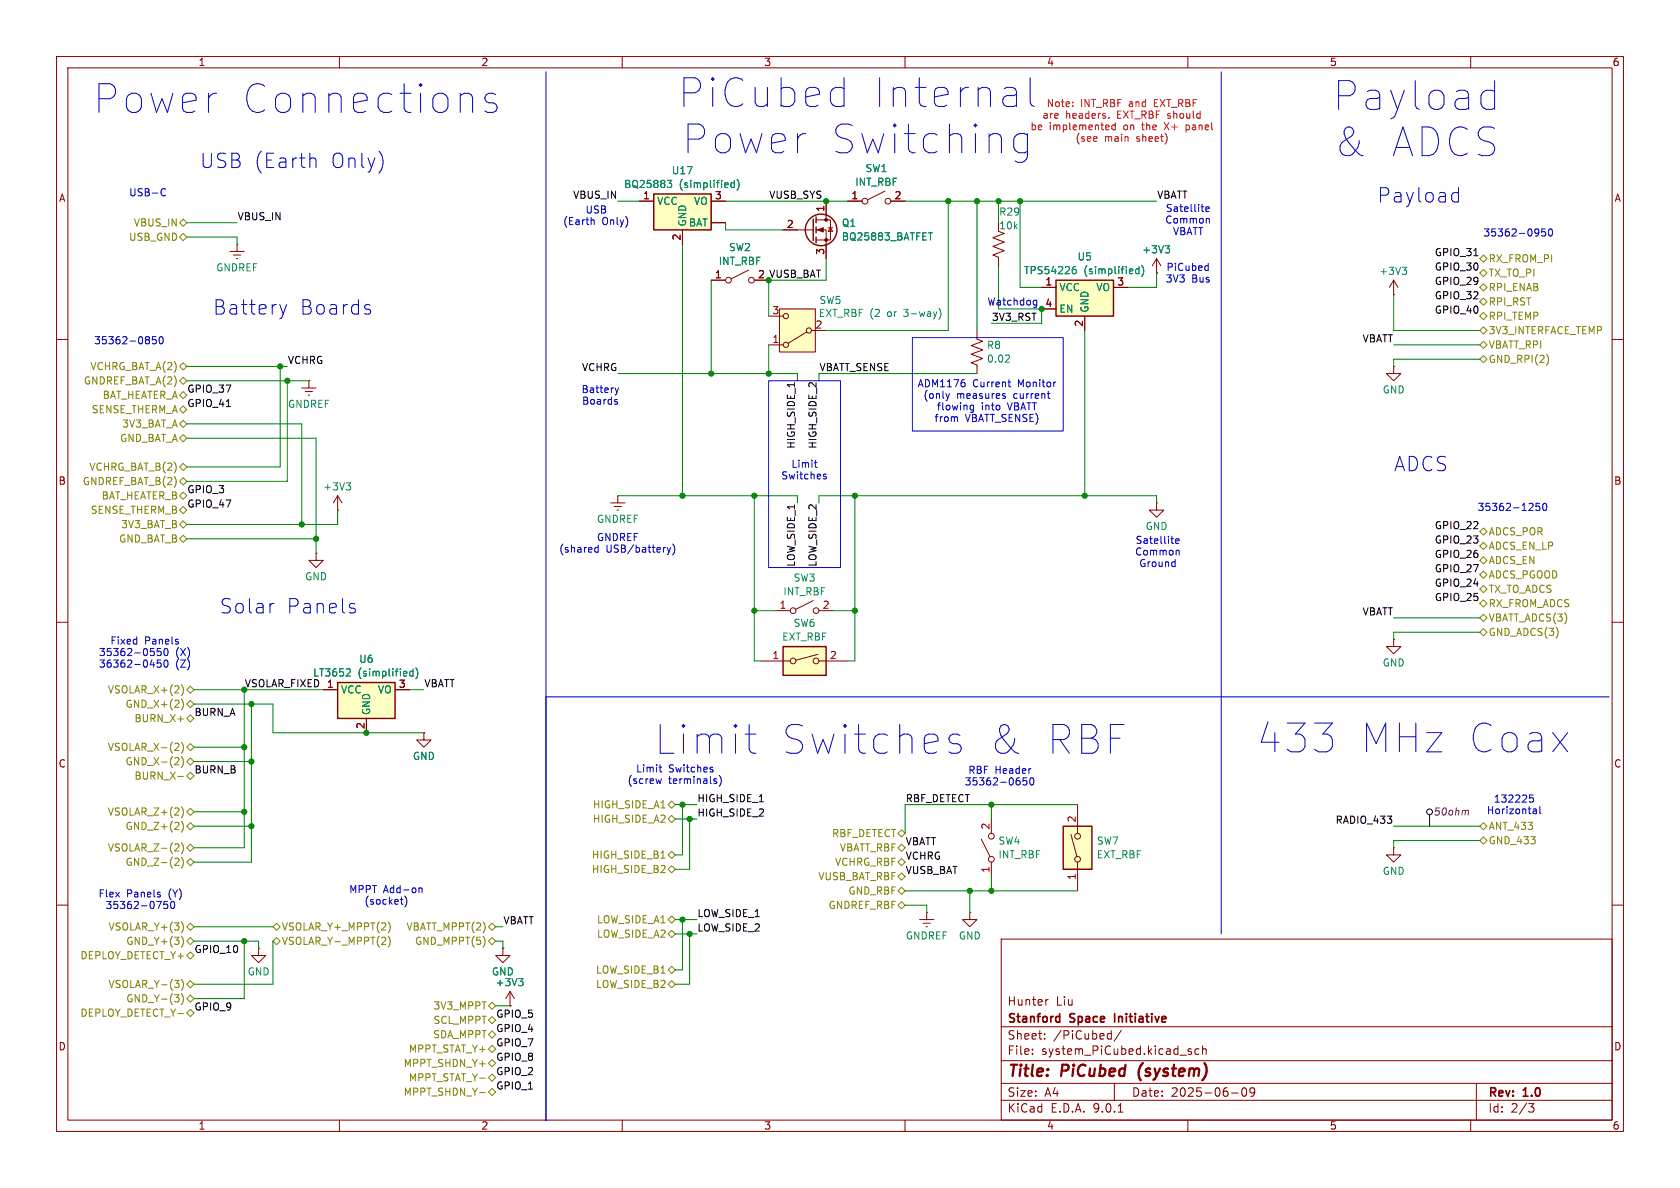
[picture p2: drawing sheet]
<svg xmlns="http://www.w3.org/2000/svg" width="297mm" height="210mm" viewBox="0 0 297 210" stroke-linecap="round" stroke-linejoin="round" font-family="sans-serif">
<path d="M0 0h297v210h-297z" fill="#fff" stroke="#fff" stroke-width=".18"/>
<g fill="none" stroke="#840000" stroke-width=".18">
<path d="M10 10h277v190h-277zM12 12h273v186h-273zM60 10v2M110 10v2M160 10v2M210 10v2M260 10v2M204.5 48.3h.1M204.5 45.7l-.8 1.3M204.5 45.7l.7 1.3M204.5 45.7v2.6M10 60h2"/>
<path d="M285 60h2M10 110h2M285 110h2M10 160h2M90.2 177.8h.1M90.2 175.3l-.8 1.2M90.2 175.3l.7 1.2M90.2 175.3v2.5M177 166h108v32h-108zM185.3 176.7l-.3 .1M285 160h2M60 198v2"/>
<path d="M110 198v2M160 198v2M177 194.5h108M177 191.5h108M177 187.5h108M177 181.5h108M182.5 186.3v.1M182.5 185.5v.1M184.7 183.6v.1M184.7 182.8v.1M196 182.7l.5 .1M196.5 182.2v1.5"/>
<path d="M196.5 183.6l-.5 .1M197 191.5v3M197.7 196.6h.8M198.2 182.1l-1.2 2M210 198v2M210.2 185.9l.4 .1 .1 .2-.2 .2h-.3M210.2 185.4l.4 .1M212 185.5l-.5-.1-.3 .3v.4l.2 .2h.6M212.6 185.5l.2-.1 .4 .1v.9M212.6 184.9v1.5M217.7 193.2h1.2M219.7 192.4l.2-.1a.81 .81 0 0 1 .6 .6 .81 .81 0 0 1-.3 .8l-.2 .1a.81 .81 0 0 1-.3-1.4z"/>
<path d="M221.8 192.9l-.3 .3h-.3l-.2-.3 .1-.5 .4-.1 .2 .1a.99 .99 0 0 1-.3 1.4h-.3M260 198v2M261 191.5v6.5M270.2 195.1h1l-.5 .6 .4 .1 .1 .5-.3 .3h-.4"/>
</g>
<path d="M201.3 189.3l.1 1.1" fill="none" stroke="#840000" stroke-width=".4"/>
<path d="M186.9 179.7l.4 .1M187.3 179.2v1.5M197.1 179.2v1.5M187.3 180.6l-.4 .1" fill="none" stroke="#840000" stroke-width=".3"/>
<path d="M206 43.4h.8l-.5 .5M206.5 43.9l.3 .3v.3l-.3 .2M91.7 173h.8l-.5 .5M92.2 173.5l.3 .2v.3l-.3 .2" fill="none" stroke="#008484" stroke-width=".18"/>
<path d="M188 146.1h5v7.6h-5z" fill="#ffffc2"/>
<g fill="none" stroke="#840000" stroke-width=".18">
<path d="M189.3 147.5l1.1 3.9M190.5 142.2v5.1M190.5 152.4v5.1M88.9 167.6v1.3h1.3l-1.3 1.3-1.3-1.3h1.3M88.9 167.6h.1"/>
<circle cx="190.5" cy="151.9" r=".51"/>
<circle cx="190.5" cy="147.8" r=".51"/>
</g>
<path d="M188 146.1h5v7.6h-5z" fill="none" stroke="#840000" stroke-width=".25"/>
<path d="M137.8 54.6h6.3v7.6h-6.3z" fill="#ffffc2"/>
<g fill="none" stroke="#840000" stroke-width=".18">
<path d="M144.3 38.9h2.5v3.5h-2.5M146 35.6v3.3M149.9 35.6h2.5M156.5 33.8l-3.1 1.5M157.5 35.6h2.5M40.6 44.5h2.6M41.3 45.1h1.2M41.8 45.7h.2M41.9 43.2h.1M41.9 43.2v1.3M125.7 49.5h2.6M132.3 47.8l-3 1.5"/>
<path d="M135.9 55.9h2.5M137.8 54.6h6.3v7.6h-6.3zM138.4 40.6h5.4M142.6 58.7l-3.3 2M143.5 58.4h2.5M144.3 40.6h1.7v5.1M146.4 40.3h.8M146.8 40.3l.4 .6h-.8zM172.7 58.4v1.5l1 .4-2 .8 2 .7-2 .8 2 .8-2 .7 1 .4v1.5M176.5 40.9l1 .4-2 .7 2 .8-2 .8 2 .7-2 .8 1 .4v1.5M53.3 68.6h2.6M54 69.2h1.2"/>
<path d="M54.5 69.9h.2M54.6 67.3h.1M54.6 67.3v1.3M135.9 61h2.5M246.4 64.8v1.2h1.2l-1.2 1.3-1.3-1.3h1.3M246.4 64.8h.1M107.9 88.9h2.6M108.6 89.5h1.3M109.1 90.2h.2M109.2 87.6h.1M109.2 87.6v1.3M137.2 108h2.5"/>
<path d="M143.8 106.2l-3.1 1.5M144.8 108h2.5M246.4 113v1.3h1.2l-1.2 1.3-1.3-1.3h1.3M246.4 113h.1M173.5 148.3l1.5 3.1M175.3 144.8v2.5M175.3 152.4v2.5M246.4 149.9v1.2h1.2l-1.2 1.3-1.3-1.3h1.3M246.4 149.9h.1M45.7 167.6v1.3h1.3l-1.3 1.3-1.3-1.3h1.3M45.7 167.6h.1M162.6 162.6h2.5"/>
<path d="M163.2 163.2h1.3M163.7 163.8h.3M163.8 161.3h.1M163.8 161.3v1.3M171.4 161.3v1.3h1.3l-1.3 1.2-1.2-1.2h1.2M171.4 161.3h.1"/>
<circle cx="152.9" cy="35.6" r=".51"/>
<circle cx="157" cy="35.6" r=".51"/>
<circle cx="128.8" cy="49.5" r=".51"/>
<circle cx="132.8" cy="49.5" r=".51"/>
<circle cx="138.9" cy="55.9" r=".46"/>
<circle cx="143" cy="58.4" r=".46"/>
<circle cx="138.9" cy="61" r=".46"/>
<circle cx="140.2" cy="108" r=".51"/>
<circle cx="144.3" cy="108" r=".51"/>
<circle cx="175.3" cy="147.8" r=".51"/>
<circle cx="175.3" cy="151.9" r=".51"/>
</g>
<path d="M164.1 41.2h.8M166 54.5a1.46 1.46 0 0 1 0 1.9M178.4 62.8l.1 .2-.1 .3-.7 .7h.8" fill="none" stroke="#008484" stroke-width=".18"/>
<g fill="none" stroke="#840000" stroke-width=".25">
<path d="M143.8 38.7v3.8M144.3 38.4v1M144.3 40.1v1M144.3 41.9v1"/>
<circle cx="145.2" cy="40.6" r="2.79"/>
</g>
<g fill="#840000" stroke="#840000" stroke-width=".18">
<path d="M144.5 40.6l1-.3v.7z"/>
<circle cx="146" cy="38.9" r=".25"/>
<circle cx="146" cy="42.4" r=".25"/>
</g>
<path d="M115.6 34.3h10.1v6.3h-10.1z" fill="#ffffc2"/>
<path d="M115.6 34.3h10.1v6.3h-10.1z" fill="none" stroke="#840000" stroke-width=".25"/>
<path d="M113 35.6h2.6M125.7 35.6h2.6M125.7 39.4h2.6M120.6 40.6v2.6" fill="none" stroke="#840000" stroke-width=".18"/>
<path d="M118 31.9h.7l-.4 .5 .4 .1v.4l-.2 .2h-.4M129.8 32.4l-.4-.1-.2 .2 .1 .6h.5M129.8 31.9v1.2M130.3 31.7a1.46 1.46 0 0 1 0 1.9" fill="none" stroke="#008484" stroke-width=".18"/>
<path d="M138.4 114.3h7.6v5.1h-7.6z" fill="#ffffc2"/>
<g fill="none" stroke="#840000" stroke-width=".18">
<path d="M134.6 116.8h5.1M144.6 115.7l-3.9 1M144.8 116.8h5.1"/>
<circle cx="140.2" cy="116.8" r=".51"/>
<circle cx="144.3" cy="116.8" r=".51"/>
</g>
<path d="M138.4 114.3h7.6v5.1h-7.6z" fill="none" stroke="#840000" stroke-width=".25"/>
<path d="M59.7 120.7h10.1v6.3h-10.1z" fill="#ffffc2"/>
<path d="M59.7 120.7h10.1v6.3h-10.1z" fill="none" stroke="#840000" stroke-width=".25"/>
<g fill="none" stroke="#840000" stroke-width=".18">
<path d="M246.4 52.1h.1M246.4 49.5l-.8 1.3M246.4 49.5l.7 1.3M246.4 49.5v2.6M55.9 97.8v1.3h1.2l-1.2 1.2-1.3-1.2h1.3M55.9 97.8h.1M59.7 90.2h.1M59.7 87.6l-.8 1.3M59.7 87.6l.8 1.3M59.7 87.6v2.6M204.5 88.9v1.3h1.2l-1.2 1.2-1.3-1.2h1.3M204.5 88.9h.1"/>
<path d="M57.1 121.9h2.6M64.8 127v2.5M69.8 121.9h2.6M74.9 129.5v1.3h1.3l-1.3 1.3-1.2-1.3h1.2M74.9 129.5h.1"/>
</g>
<path d="M247.9 47.2h.8l-.4 .5M248.4 47.7l.3 .3v.3l-.3 .2M61.2 85.3h.8l-.4 .5M61.7 85.8l.3 .3v.3l-.3 .2M61.7 118.2l.3 .3-.1 .3-.7 .7h.8M73 118.7h-.3l-.3 .2 .1 .5h.5M73 118.2v1.3M73.5 118.1a1.46 1.46 0 0 1 0 1.9" fill="none" stroke="#008484" stroke-width=".18"/>
<path d="M186.7 49.5h10.1v6.4h-10.1z" fill="#ffffc2"/>
<path d="M186.7 49.5h10.1v6.4h-10.1z" fill="none" stroke="#840000" stroke-width=".25"/>
<g fill="none" stroke="#840000" stroke-width=".18">
<path d="M113 35.6h2.6M125.7 35.6h2.6M125.7 39.4h2.6M146 35.6v2.5M149.9 35.6h2.5M157.5 35.6h2.5M120.6 40.6v2.6M125.7 49.5h2.6M138.4 40.6h2.6M146 43.2v2.5M184.1 50.8h2.6M184.1 54.6h2.6"/>
<path d="M191.8 55.9v2.5M196.8 50.8h2.6M204.5 48.3h.1M57.1 121.9h2.6M64.8 127v2.5M69.8 121.9h2.6M74.9 129.5h.1M88.9 167.6h.1M90.2 177.8h.1"/>
</g>
<g fill="none" stroke="#008484" stroke-width=".18">
<path d="M118 31.9h.7l-.4 .5 .4 .1v.4l-.2 .2h-.4M129.8 32.4l-.4-.1-.2 .2 .1 .6h.5M129.8 31.9v1.2M130.3 31.7a1.46 1.46 0 0 1 0 1.9M164.1 41.2h.8M189.8 47.6h.2l.3 .2-.1 .5-.4 .1M190.2 47.1l-.4 .1M201.4 47.6l-.4-.1-.2 .3 .1 .5h.5M201.4 47.1v1.3M201.8 46.9a1.46 1.46 0 0 1 0 2M206 43.4h.8l-.5 .5M206.5 43.9l.3 .3v.3l-.3 .2"/>
<path d="M61.7 118.2l.3 .3-.1 .3-.7 .7h.8M73 118.7h-.3l-.3 .2 .1 .5h.5M73 118.2v1.3M73.5 118.1a1.46 1.46 0 0 1 0 1.9M91.7 173h.8l-.5 .5M92.2 173.5l.3 .2v.3l-.3 .2"/>
</g>
<g fill="none" stroke="#000" stroke-width=".18">
<path d="M260.6 45.2h.7M40 71.9h.7M140.5 67.7v.7M134.2 141.7h.8M252.7 144v2.1"/>
<circle cx="252.7" cy="143.5" r=".51"/>
</g>
<path d="M259.3 143.2l.3 .2-.1 .7" fill="none" stroke="#840084" stroke-width=".18"/>
<g fill="none" stroke="#848400" stroke-width=".18">
<path d="M31.7 39.4l.7-.7 .6 .7-.6 .6zM31.7 41.9l.7-.6 .6 .6-.6 .6zM261.6 53.3l.7-.6 .6 .6-.6 .7zM261.6 55.9l.7-.7 .6 .7-.6 .6zM261.6 50.8l.7-.6 .6 .6-.6 .6zM261.6 48.3l.7-.7 .6 .7-.6 .6zM261.6 45.7l.7-.6 .6 .6-.6 .7zM261.6 58.4l.7-.6 .6 .6-.6 .7zM31.7 64.8l.7-.7 .6 .7-.6 .6zM31.7 77.5l.7-.7 .6 .7-.6 .6zM31.7 69.9l.7-.7 .6 .7-.6 .6zM31.7 67.3l.7-.6 .6 .6-.6 .6z"/>
<path d="M32.4 74.3l.6 .6-.6 .7-.7-.7zM32.4 71.8l.6 .6-.6 .6-.7-.6zM261.6 61l.7-.7 .6 .7-.6 .6zM262.3 62.9l.6 .6-.6 .6-.7-.6zM273.6 62.9l.2 .6-.2 .8M31.7 82.6l.7-.7 .6 .7-.6 .6zM31.7 92.7l.7-.6 .6 .6-.6 .6zM31.7 87.6l.7-.6 .6 .6-.6 .7zM31.7 90.2l.7-.7 .6 .7-.6 .6zM31.7 85.1l.7-.6 .6 .6-.6 .6zM31.7 95.3l.7-.7 .6 .7-.6 .6zM261.6 96.5l.7-.6 .6 .6-.6 .7z"/>
<path d="M261.6 94l.7-.7 .6 .7-.6 .6zM261.6 99.1l.7-.7 .6 .7-.6 .6zM261.6 106.7l.7-.7 .6 .7-.6 .6zM261.6 104.1l.7-.6 .6 .6-.6 .7zM261.6 111.8l.7-.7 .6 .7-.6 .6zM262.3 101l.6 .6-.6 .6-.7-.6zM262.3 108.6l.6 .6-.6 .7-.7-.7zM31.4 133.9l.2 .3v.3l-.7 .7h.7M31.5 137.3h.9M31.5 131.5l.1 .1v.3l-.7 .8h.7M32.1 121a1.46 1.46 0 0 1 0 2M32.1 123.6a1.46 1.46 0 0 1 0 1.9"/>
<path d="M32.1 131.2a1.46 1.46 0 0 1 0 1.9M32.1 133.7a1.46 1.46 0 0 1 0 2M33 134.6l.7-.6 .6 .6-.6 .7zM33 137.2l.7-.7 .6 .7-.6 .6zM33 124.5l.7-.7 .6 .7-.6 .6zM33 127l.7-.6 .6 .6-.6 .6zM33.7 131.4l.6 .7-.6 .6-.7-.6zM33.7 121.3l.6 .6-.6 .7-.7-.7zM31.1 151.7l.4 .1 .1 .3-.7 .9h.7M31.4 149.2l.2 .2v.3l-.7 .7h.7M32.1 142.6a1.46 1.46 0 0 1 0 2M32.1 145.2a1.46 1.46 0 0 1 0 1.9"/>
<path d="M32.1 149a1.46 1.46 0 0 1 0 1.9M32.1 151.5a1.46 1.46 0 0 1 0 2M33 152.4l.7-.6 .6 .6-.6 .6zM33 143.5l.7-.6 .6 .6-.6 .6zM33 146.1l.7-.7 .6 .7-.6 .6zM33.7 149.2l.6 .7-.6 .6-.7-.6zM116.9 151.7h.7M118.1 153.7l.6-.7 .7 .7-.7 .6zM118.1 151.1l.6-.6 .7 .6-.7 .7zM118.1 144.8l.6-.7 .7 .7-.7 .6zM118.1 142.2l.6-.6 .7 .6-.7 .7zM158.7 152.4l.7-.6 .6 .6-.6 .6z"/>
<path d="M158.7 149.9l.7-.7 .6 .7-.6 .6zM158.7 147.3l.7-.6 .6 .6-.6 .7zM158.7 154.9l.7-.6 .6 .6-.6 .7zM158.7 157.5l.7-.7 .6 .7-.6 .6zM261.6 148.6l.7-.6 .6 .6-.6 .6zM261.6 146.1l.7-.7 .6 .7-.6 .6zM30.9 175.8h.7l-.4 .5M31.5 176.4l.1 .2-.1 .4M32.1 173.1a1.46 1.46 0 0 1 0 2M32.1 163a1.46 1.46 0 0 1 0 1.9M32.1 165.5a1.46 1.46 0 0 1 0 1.9M32.1 175.7a1.46 1.46 0 0 1 0 1.9"/>
<path d="M33 174l.7-.6 .6 .6-.6 .6zM33 176.5l.7-.6 .6 .6-.6 .7zM33 163.8l.7-.6 .6 .6-.6 .7zM33 168.9l.7-.6 .6 .6-.6 .6zM33 166.4l.7-.7 .6 .7-.6 .6zM33.7 178.4l.6 .7-.6 .6-.7-.6zM48.3 166.4l.6-.7 .6 .7-.6 .6zM48.3 163.8l.6-.6 .6 .6-.6 .7zM68.6 165.5a1.46 1.46 0 0 1 0 1.9M68.6 163a1.46 1.46 0 0 1 0 1.9M85.7 166v.9M86.4 166.4l.6-.7 .6 .7-.6 .6z"/>
<path d="M86.4 177.8l.6-.6 .6 .6-.6 .6zM86.4 163.8l.6-.6 .6 .6-.6 .7zM118.1 162.6l.6-.7 .7 .7-.7 .6zM118.1 165.1l.6-.6 .7 .6-.7 .6zM118.1 171.5l.6-.7 .7 .7-.7 .6zM118.1 174l.6-.6 .7 .6-.7 .6zM158.7 160l.7-.6 .6 .6-.6 .7zM84.8 193.1h1M86.4 188l.6-.7 .6 .7-.6 .6zM86.4 193l.6-.6 .6 .6-.6 .7zM86.4 180.3l.6-.6 .6 .6-.6 .7zM86.4 182.9l.6-.7 .6 .7-.6 .6z"/>
<path d="M86.4 185.4l.6-.6 .6 .6-.6 .7zM86.4 190.5l.6-.6 .6 .6-.6 .6z"/>
</g>
<g fill="none" stroke="#0000c2" stroke-width=".18">
<path d="M87.7 16.7l-.5-.2h-.8l-.4 .2-.3 .5 .3 .7 .4 .3h.8l.5 .2 .2 .5-.2 .7-.5 .3h-1l-.5-.3M96.5 12.7v185.4M148.7 15.4l.5 .3M149.2 13.8v5M149.2 18.6l-.5 .2M179.5 15.7l.2 .5v2.6M179.7 18.6l-.5 .2M179.7 16.7l-.5 .2M182.1 13.8v4.3l.3 .5 .4 .2M215.9 12.7v152.4M262.8 16h.9l.5 .2M264.2 14.3v5"/>
<path d="M264.2 19.1l-.5 .2h-.9M28.7 33.4l.3-.1 .2 .2M29.2 34.5l-.2 .1h-.3M55.1 27.9l.6 .1 .2 .3v1.3M104.7 38.9l.3 .1v.7M181.6 23.6v4.1a1.38 1.38 0 0 1-2.1 .8M181.6 23.9l-.4-.3h-1l-.7 .5-.3 .5v1.4l.5 .8 .5 .2h1l.4-.2M213.2 37l.6-.1-.1-.3h-.3l-.2 .1v.6h.5M213.4 38.6l.4 .2v.6M257.1 34l.7 .1M257.8 33.2v2.5M257.8 35.6l-.7 .1"/>
<path d="M27.6 59.5h-.6l-.1 .6 .2-.1 .4 .1 .1 .1v.5l-.2 .1-.5-.1M28.3 59.6l.1-.1a.68 .68 0 0 1 .5 .6 .68 .68 0 0 1-.5 .7 .84 .84 0 0 1-.1-1.2zM49.5 53.8l.6 1.7M50.1 55.5l-.3 .6M50.7 53.8l-.6 1.7M65.2 54.7l.3 .3-.1 .4-.2 .1M65.2 53.8l.2 .2M161.3 59.7h26.7v16.5h-26.7zM182.9 53.1h.4M183.3 53.1v1l-.1 .2h-.4M183.3 53.9h-.4M213.2 47h.4"/>
<path d="M213.6 46.6v1.2M213.6 47.8h-.4M273.2 40.5h-.6l-.1 .6 .2-.2 .4 .1 .2 .2-.1 .4-.2 .1-.5-.1M273.9 40.6l.1-.1a.68 .68 0 0 1 .5 .6 .68 .68 0 0 1-.5 .6l-.1-.1-.2-.4zM108.7 68.6l.3 .8M108.8 71l.3 .1 .1 .2-.2 .2h-.2M108.8 70.6l.3 .1M109 69.4l-.1 .4M109.3 68.6l-.3 .8M135.9 67.3h12.7v33h-12.7zM167.8 69.6l-.3 .8M169.2 73.7l.1 .8"/>
<path d="M170.5 67.7l.1 .1-.1 .5M171.5 72.2l.2 .3 .4-.1M171.6 72.8l.1 .1M172.1 71.6v1.1l-.2 .2M172.1 71.7l-.4-.1-.2 .3M177.4 70l.3 .1 .1 .1-.2 .2h-.3M177.4 69.6h.3M178.2 67.5h.5M178.4 68.2l.3 .2M185.1 69.6h.5M185.3 70.2l.3 .2M186.5 67.5h.2"/>
<path d="M105.3 97.6h.4M105.3 96.8h.4M105.7 96.3v1.3M118 96.8l.3 .8M118.3 97.6l-.3 .4M118.6 96.8l-.3 .8M118.9 96.2a1.46 1.46 0 0 1 0 1.9M144 81.8h.4M144.1 81.3v1.1l.3 .2M145.6 84.2l.4 .1 .1 .2-.2 .2-.3-.1M145.6 83.9h.4M207.6 99.3l.1 .1"/>
<path d="M207.7 98.9v1.3M207.8 95.7l.6-.2v-.2l-.4-.1-.2 .2 .1 .6h.5M208.1 97.3l.4 .2v.6M272.2 89h-.6l-.1 .6 .2-.1h.4l.1 .2v.4l-.2 .1-.5-.1M272.8 89.1l.2-.1a.68 .68 0 0 1 .5 .6 .68 .68 0 0 1-.5 .6l-.2-.1-.1-.3zM27.8 114.6v.6l.2-.1 .4 .1 .1 .5-.2 .2-.5-.1M28.4 116.7h-.6v.6l.2-.1h.4l.1 .2-.1 .4-.1 .1-.5-.1M29.1 114.8a.69 .69 0 0 0 .3 1.1l.2-.1 .1-.4-.1-.6M29.2 116.7h.1a.68 .68 0 0 1 .4 .6 .68 .68 0 0 1-.4 .6 .84 .84 0 0 1-.1-1.2zM31.5 113.5v.3M48.2 106.7h.3M62.5 107.5l.3 .4-.1 .3-.2 .2"/>
<path d="M62.5 106.7l.2 .1M207.7 100.1l-.1 .1M96.5 123.2h188M116.7 135.2v1.1l.3 .2M116.9 137.7l-.2 .8-.3-.6M125.9 136l.2 .2-.1 .2-.4 .1M126.4 138.1h.3v.2l-.2 .2h-.2M126.4 137.7h.3M127.2 137.1a1.46 1.46 0 0 1 0 1.9M131.7 129.8h2M132.7 132.9l.5 .3h.5M168 131.2l.5 .3h.7l.5 .2 .2 .5-.2 .7-.5 .3h-1"/>
<path d="M168 130l.5-.2h.7l.5 .2M180.9 137.5l-.1 .6 .2-.1h.4l.2 .5-.3 .3-.5-.2M182.2 137.6l.1-.1a.68 .68 0 0 1 .5 .6 .68 .68 0 0 1-.5 .7l-.1-.2-.2-.3 .2-.7M28.3 158.2v.3M29.6 159.3h-.6l-.1 .6 .2-.1 .4 .1 .2 .2-.1 .4-.2 .1-.5-.1M30.2 159.8v.6l.3 .2 .3-.1 .1-.7M70.8 159h.5M71 159.8h.3M71.7 158.6a1.47 1.47 0 0 1-.1 1.7M74.1 157v.8M74.1 157.1l.2-.1h.3v.8M271 140.5h-.6v.6l.2-.1 .4 .1 .1 .2-.1 .4-.1 .1-.5-.1"/>
<path d="M271.2 143h.2l.2 .2v.6M271.6 143.8h-.4M271.6 143.3l-.4 .1M272.2 142.6v1.1l.2 .1"/>
</g>
<g fill="none" stroke="#008400" stroke-width=".18">
<path d="M33 39.4h8.9M109.2 35.6h3.8M128.3 35.6h21.6M128.3 39.4v1.2h10.1M160 35.6h44.5M167.6 35.6v22.8h-21.6M172.7 35.6v22.8M176.5 35.6v3.8M180.3 35.6v15.2h3.8M33 41.9h8.9v1.3M120.6 43.2v44.4M125.7 49.5v16.5"/>
<path d="M146 45.7v3.8h-10.1v6.4M176.5 47v7.6h7.6v2.6h-8.8M191.8 58.4v29.2M204.5 48.3v2.5h-5.1M246.4 52.1v6.3h15.2M33 64.8h17.8M33 67.3h21.6M33 74.9h20.3v17.8M33 77.5h22.9v20.3M49.5 64.8v17.8h-16.5M50.8 67.3v17.8h-17.8M109.2 66h31.8v1.3"/>
<path d="M135.9 61v5M172.7 66h-27.9v1.3M246.4 61h15.2M261.6 63.5h-15.2v1.3M33 95.3h22.9M59.7 90.2v2.5h-26.7M109.2 87.6h31.8v1.3M133.3 87.6v29.2h1.3M144.8 88.9v-1.3h59.7v1.3M151.1 87.6v29.2h-1.2M133.3 108h3.9M147.3 108h3.8"/>
<path d="M246.4 109.2h15.2M261.6 111.8h-15.2v1.2M34.3 124.5h14v5h26.6M34.3 121.9h22.8M34.3 134.6h10.1M34.3 132.1h8.9M43.2 121.9v28h-8.9M44.4 124.5v27.9h-10.1M72.4 121.9h2.5M34.3 146.1h10.1M34.3 143.5h8.9M119.4 142.2h3.8"/>
<path d="M119.4 144.8h3.8M120.6 142.2v8.9h-1.2M121.9 144.8v8.9h-2.5M160 157.5h30.5M171.4 157.5v3.8M175.3 142.2v2.6M175.3 154.9v2.6M190.5 142.2h-30.5v5.1M246.4 146.1h15.2M261.6 148.6h-15.2v1.3M34.3 163.8h14M34.3 166.4h11.4v1.2"/>
<path d="M43.2 166.4v10.1h-8.9M48.3 166.4v7.6h-14M87.6 163.8h1.3M87.6 166.4h1.3v1.2M87.6 177.8h2.6M119.4 165.1h3.8M119.4 162.6h3.8M120.6 162.6v8.9h-1.2M121.9 165.1v8.9h-2.5M160 160h3.8v1.3"/>
</g>
<path d="M189.6 18.7v.2M189.6 18.1v.1M196 20.8v.1M197.2 21.7v1.2M197.2 22.2l-.4-.1-.2 .2 .1 .6h.5M209.7 22.1v1.3M209.7 22.9h.1M209.8 22.1l-.1 .1" fill="none" stroke="#f00" stroke-width=".18"/>
<g fill="#008400" stroke="#008400" stroke-width=".18">
<circle cx="184.1" cy="54.6" r=".46"/>
<circle cx="167.6" cy="35.6" r=".46"/>
<circle cx="172.7" cy="35.6" r=".46"/>
<circle cx="191.8" cy="87.6" r=".46"/>
<circle cx="151.1" cy="108" r=".46"/>
<circle cx="175.3" cy="157.5" r=".46"/>
<circle cx="133.3" cy="108" r=".46"/>
<circle cx="146" cy="35.6" r=".46"/>
<circle cx="120.6" cy="142.2" r=".46"/>
<circle cx="121.9" cy="144.8" r=".46"/>
<circle cx="171.4" cy="157.5" r=".46"/>
<circle cx="120.6" cy="162.6" r=".46"/>
<circle cx="175.3" cy="142.2" r=".46"/>
<circle cx="135.9" cy="66" r=".46"/>
<circle cx="125.7" cy="66" r=".46"/>
<circle cx="120.6" cy="87.6" r=".46"/>
<circle cx="121.9" cy="165.1" r=".46"/>
<circle cx="133.3" cy="87.6" r=".46"/>
<circle cx="151.1" cy="87.6" r=".46"/>
<circle cx="176.5" cy="35.6" r=".46"/>
<circle cx="180.3" cy="35.6" r=".46"/>
<circle cx="53.3" cy="92.7" r=".46"/>
<circle cx="55.9" cy="95.3" r=".46"/>
<circle cx="44.4" cy="146.1" r=".46"/>
<circle cx="44.4" cy="134.6" r=".46"/>
<circle cx="43.2" cy="143.5" r=".46"/>
<circle cx="43.2" cy="132.1" r=".46"/>
<circle cx="44.4" cy="124.5" r=".46"/>
<circle cx="64.8" cy="129.5" r=".46"/>
<circle cx="43.2" cy="166.4" r=".46"/>
<circle cx="49.5" cy="64.8" r=".46"/>
<circle cx="50.8" cy="67.3" r=".46"/>
</g>
<g font-size="7.1" fill="#0000c2">
<text x="16.6" y="20.3">Power</text>
<text x="42.4" y="20.3">Connections</text>
<text x="120" y="19.3">PiCubed</text>
<text x="154" y="19.3">Internal</text>
<text x="235.7" y="19.8">Payload</text>
<text x="120.7" y="27.4">Power</text>
<text x="146.5" y="27.4">Switching</text>
<text x="236" y="27.9">&amp; ADCS</text>
<text x="115.8" y="133.6">Limit</text>
<text x="137.7" y="133.6">Switches</text>
<text x="173.9" y="133.6">&amp; RBF</text>
<text x="222.3" y="133.3">433</text>
<text x="240.1" y="133.3">MHz Coax</text>
</g>
<g font-size="3.5" fill="#0000c2">
<text x="35.3" y="30">USB (Earth</text>
<text x="58.3" y="30">Only)</text>
<text x="243.5" y="36">Payload</text>
<text x="37.6" y="55.9">Battery</text>
<text x="52.9" y="55.9">Boards</text>
<text x="246.4" y="83.5">ADCS</text>
<text x="38.8" y="108.7">Solar</text>
<text x="50.6" y="108.7">Panels</text>
</g>
<g font-size="2.8" fill="#840000">
<text x="178" y="190.9">Title:</text>
<text x="187.7" y="190.9">PiCubed</text>
<text x="202.1" y="190.9">(system)</text>
</g>
<g font-size="2.1" fill="#840000">
<text x="178" y="178">Hunter</text>
<text x="186.7" y="178">Liu</text>
<text x="178" y="184">Sheet:</text>
<text x="178" y="181.2">Stanford</text>
<text x="186.2" y="184">/PiCubed/</text>
<text x="189.2" y="181.2">Space</text>
<text x="197.7" y="181.2">Initiative</text>
<text x="178" y="186.7">File:</text>
<text x="184.1" y="186.7">system_PiCubed.kicad_sch</text>
<text x="178" y="196.9">KiCad</text>
<text x="178" y="194.1">Size:</text>
<text x="184.7" y="194.1">A4</text>
<text x="185.7" y="196.9">E.D.A.</text>
<text x="193.3" y="196.9">9.0.1</text>
<text x="200" y="194.1">Date:</text>
<text x="207" y="194.1">2025-06-09</text>
<text x="263" y="194.3">Rev:</text>
<text x="263" y="196.9">Id:</text>
<text x="267.1" y="196.9">2/3</text>
<text x="269.4" y="194.3">1.0</text>
</g>
<g font-size="1.8" fill="#840000">
<text x="35" y="11.9">1</text>
<text x="85" y="11.9">2</text>
<text x="135" y="11.9">3</text>
<text x="185" y="11.9">4</text>
<text x="235" y="11.9">5</text>
<text x="285" y="11.9">6</text>
<text x="10.3" y="35.9">A</text>
<text x="113.6" y="35.3">1</text>
<text x="126.3" y="35.3">3</text>
<text x="150.4" y="35.3">1</text>
<text x="158" y="35.3">2</text>
<text x="285.3" y="35.9">A</text>
<text x="139" y="40.4">2</text>
<text x="145.8" y="37.5" transform="rotate(-90 145.8 37.5)">1</text>
<text x="120.4" y="42.6" transform="rotate(-90 120.4 42.6)">2</text>
<text x="145.8" y="45.2" transform="rotate(-90 145.8 45.2)">3</text>
<text x="126.3" y="49.3">1</text>
<text x="133.9" y="49.3">2</text>
<text x="184.7" y="50.5">1</text>
<text x="197.4" y="50.5">3</text>
<text x="136.5" y="55.6">3</text>
<text x="144.1" y="58.2">2</text>
<text x="184.7" y="54.4">4</text>
<text x="191.5" y="57.9" transform="rotate(-90 191.5 57.9)">2</text>
<text x="136.5" y="60.7">1</text>
<text x="10.3" y="85.9">B</text>
<text x="285.3" y="85.9">B</text>
<text x="137.7" y="107.7">1</text>
<text x="145.3" y="107.7">2</text>
<text x="136.5" y="116.6">1</text>
<text x="146.6" y="116.6">2</text>
<text x="57.7" y="121.7">1</text>
<text x="70.4" y="121.7">3</text>
<text x="64.5" y="129" transform="rotate(-90 64.5 129)">2</text>
<text x="10.3" y="135.9">C</text>
<text x="285.3" y="135.9">C</text>
<text x="175" y="146.8" transform="rotate(-90 175 146.8)">2</text>
<text x="190.2" y="145.5" transform="rotate(-90 190.2 145.5)">2</text>
<text x="175" y="154.4" transform="rotate(-90 175 154.4)">1</text>
<text x="190.2" y="155.6" transform="rotate(-90 190.2 155.6)">1</text>
<text x="10.3" y="185.9">D</text>
<text x="285.3" y="185.9">D</text>
<text x="35" y="199.9">1</text>
<text x="85" y="199.9">2</text>
<text x="135" y="199.9">3</text>
<text x="185" y="199.9">4</text>
<text x="235" y="199.9">5</text>
<text x="285" y="199.9">6</text>
</g>
<g font-size="1.8" fill="#f00">
<text x="182.1" y="23.2">be</text>
<text x="184.2" y="21.2">are</text>
<text x="184.9" y="19.1">Note:</text>
<text x="185.5" y="23.2">implemented</text>
<text x="188.4" y="21.2">headers.</text>
<text x="191" y="19.1">INT_RBF</text>
<text x="197.6" y="21.2">EXT_RBF should</text>
<text x="198.7" y="23.2">on</text>
<text x="199.7" y="19.1">and</text>
<text x="202.2" y="23.2">the</text>
<text x="204.3" y="19.1">EXT_RBF</text>
<text x="206.3" y="23.2">X+</text>
<text x="210.3" y="23.2">panel</text>
<text x="190" y="25.3">(see</text>
<text x="195.2" y="25.3">main</text>
<text x="201" y="25.3">sheet)</text>
</g>
<g font-size="1.8" fill="#0000c2">
<text x="22.7" y="34.9">USB-C</text>
<text x="99.4" y="40">(Earth</text>
<text x="103.4" y="37.9">USB</text>
<text x="106.4" y="40">Only)</text>
<text x="205.9" y="39.7">Common</text>
<text x="206" y="37.7">Satellite</text>
<text x="207.3" y="41.8">VBATT</text>
<text x="262.1" y="42">35362-0950</text>
<text x="206" y="50.1">3V3</text>
<text x="206.1" y="48.1">PiCubed</text>
<text x="210.7" y="50.1">Bus</text>
<text x="174.5" y="54.2">Watchdog</text>
<text x="16.5" y="61.1">35362-0850</text>
<text x="102.7" y="69.7">Battery</text>
<text x="102.8" y="71.7">Boards</text>
<text x="162.1" y="68.7">ADM1176</text>
<text x="163.1" y="70.7">(only</text>
<text x="169.1" y="70.7">measures</text>
<text x="171.9" y="68.7">Current</text>
<text x="179.3" y="70.7">current</text>
<text x="180.1" y="68.7">Monitor</text>
<text x="165.1" y="74.8">from</text>
<text x="165.5" y="72.8">flowing</text>
<text x="170.6" y="74.8">VBATT_SENSE)</text>
<text x="173.5" y="72.8">into</text>
<text x="178.3" y="72.8">VBATT</text>
<text x="139.8" y="82.9">Limit</text>
<text x="138" y="84.9">Switches</text>
<text x="105.4" y="95.9">GNDREF</text>
<text x="261.1" y="90.5">35362-1250</text>
<text x="98.7" y="97.9">(shared</text>
<text x="107.1" y="97.9">USB/battery)</text>
<text x="200.6" y="98.4">Common</text>
<text x="200.7" y="96.4">Satellite</text>
<text x="201.3" y="100.4">Ground</text>
<text x="17.4" y="116.2">35362-0550</text>
<text x="17.4" y="118.2">36362-0450</text>
<text x="19.4" y="114.1">Fixed</text>
<text x="25.5" y="114.1">Panels</text>
<text x="31" y="116.2">(X)</text>
<text x="31" y="118.2">(Z)</text>
<text x="112.4" y="136.8">Limit</text>
<text x="118.2" y="136.8">Switches</text>
<text x="171.1" y="137">RBF</text>
<text x="175.9" y="137">Header</text>
<text x="110.8" y="138.8">(screw</text>
<text x="118.2" y="138.8">terminals)</text>
<text x="170.5" y="139">35362-0650</text>
<text x="264" y="142.1">132225</text>
<text x="262.7" y="144.1">Horizontal</text>
<text x="17.3" y="158.8">Flex</text>
<text x="18.6" y="160.9">35362-0750</text>
<text x="22.4" y="158.8">Panels</text>
<text x="29.9" y="158.8">(Y)</text>
<text x="61.6" y="158.1">MPPT Add-on</text>
<text x="64.3" y="160.1">(socket)</text>
</g>
<g font-size="1.8">
<text x="101.2" y="35.2">VBUS_IN</text>
<text x="135.9" y="35.2">VUSB_SYS</text>
<text x="204.5" y="35.2">VBATT</text>
<text x="41.9" y="39">VBUS_IN</text>
<text x="253.6" y="47.9">GPIO_30</text>
<text x="253.6" y="45.4">GPIO_31</text>
<text x="253.6" y="50.5">GPIO_29</text>
<text x="253.6" y="53">GPIO_32</text>
<text x="175.3" y="56.8">3V3_RST</text>
<text x="253.6" y="55.5">GPIO_40</text>
<text x="50.8" y="64.4">VCHRG</text>
<text x="102.8" y="65.7">VCHRG</text>
<text x="144.8" y="65.7">VBATT_SENSE</text>
<text x="240.8" y="60.6">VBATT</text>
<text x="33" y="69.5">GPIO_37</text>
<text x="33" y="72">GPIO_41</text>
<text x="140.6" y="79.4" transform="rotate(-90 140.6 79.4)">HIGH_SIDE_1</text>
<text x="144.4" y="79.4" transform="rotate(-90 144.4 79.4)">HIGH_SIDE_2</text>
<text x="33" y="89.8">GPIO_47</text>
<text x="33" y="87.3">GPIO_3</text>
<text x="253.6" y="93.6">GPIO_22</text>
<text x="140.6" y="100.3" transform="rotate(-90 140.6 100.3)">LOW_SIDE_1</text>
<text x="144.4" y="100.3" transform="rotate(-90 144.4 100.3)">LOW_SIDE_2</text>
<text x="253.6" y="96.2">GPIO_23</text>
<text x="253.6" y="98.7">GPIO_26</text>
<text x="253.6" y="101.3">GPIO_27</text>
<text x="253.6" y="106.3">GPIO_25</text>
<text x="253.6" y="103.8">GPIO_24</text>
<text x="240.8" y="108.9">VBATT</text>
<text x="74.9" y="121.6">VBATT</text>
<text x="34.3" y="126.7">BURN_A</text>
<text x="34.3" y="136.8">BURN_B</text>
<text x="123.2" y="141.9">HIGH_SIDE_1</text>
<text x="160" y="141.9">RBF_DETECT</text>
<text x="123.2" y="144.4">HIGH_SIDE_2</text>
<text x="160" y="149.5">VBATT</text>
<text x="236" y="145.7">RADIO_433</text>
<text x="160" y="154.6">VUSB_BAT</text>
<text x="160" y="152.1">VCHRG</text>
<text x="88.9" y="163.5">VBATT</text>
<text x="123.2" y="162.2">LOW_SIDE_1</text>
<text x="123.2" y="164.8">LOW_SIDE_2</text>
<text x="34.3" y="168.6">GPIO_10</text>
<text x="34.3" y="178.7">GPIO_9</text>
<text x="87.6" y="180">GPIO_5</text>
<text x="87.6" y="182.5">GPIO_4</text>
<text x="87.6" y="185.1">GPIO_7</text>
<text x="87.6" y="190.2">GPIO_2</text>
<text x="87.6" y="187.6">GPIO_8</text>
<text x="87.6" y="192.7">GPIO_1</text>
</g>
<g font-size="1.8" fill="#008484">
<text x="110.2" y="33.4">BQ25883</text>
<text x="118.7" y="31">U17</text>
<text x="120.1" y="33.4">(simplified)</text>
<text x="151.1" y="33.1">INT_RBF</text>
<text x="152.9" y="30.6">SW1</text>
<text x="116.1" y="36.4">VCC</text>
<text x="121.5" y="40.1" transform="rotate(-90 121.5 40.1)">GND</text>
<text x="121.7" y="40.2">BAT</text>
<text x="122.6" y="36.4">VO</text>
<text x="148.7" y="40.3">Q1</text>
<text x="176.5" y="40.7">10k</text>
<text x="176.5" y="38.3">R29</text>
<text x="127" y="47">INT_RBF</text>
<text x="128.8" y="44.6">SW2</text>
<text x="148.7" y="42.7">BQ25883_BATFET</text>
<text x="190.4" y="46.2">U5</text>
<text x="201.8" y="45">+3V3</text>
<text x="38.1" y="48.2">GNDREF</text>
<text x="144.8" y="53.9">SW5</text>
<text x="180.9" y="48.7">TPS54226</text>
<text x="187.2" y="51.7">VCC</text>
<text x="191.6" y="48.7">(simplified)</text>
<text x="193.7" y="51.7">VO</text>
<text x="243.7" y="48.8">+3V3</text>
<text x="144.7" y="56.2">EXT_RBF (2</text>
<text x="157" y="56.2">or</text>
<text x="160.1" y="56.2">3-way)</text>
<text x="187.2" y="55.5">EN</text>
<text x="192.6" y="55.4" transform="rotate(-90 192.6 55.4)">GND</text>
<text x="174.4" y="61.9">R8</text>
<text x="174.4" y="64.3">0.02</text>
<text x="244.3" y="69.8">GND</text>
<text x="50.8" y="72.3">GNDREF</text>
<text x="57" y="86.9">+3V3</text>
<text x="105.4" y="92.6">GNDREF</text>
<text x="202.4" y="93.9">GND</text>
<text x="53.8" y="102.8">GND</text>
<text x="138.4" y="105.4">INT_RBF</text>
<text x="140.2" y="103">SW3</text>
<text x="138.2" y="113.4">EXT_RBF</text>
<text x="140.2" y="111">SW6</text>
<text x="55.3" y="119.8">LT3652</text>
<text x="63.3" y="119.8">(simplified)</text>
<text x="63.4" y="117.4">U6</text>
<text x="244.3" y="118">GND</text>
<text x="60.2" y="122.8">VCC</text>
<text x="66.7" y="122.8">VO</text>
<text x="65.6" y="126.5" transform="rotate(-90 65.6 126.5)">GND</text>
<text x="72.9" y="134.5">GND</text>
<text x="176.4" y="149.5">SW4</text>
<text x="193.8" y="149.5">SW7</text>
<text x="176.4" y="151.9">INT_RBF</text>
<text x="193.8" y="151.9">EXT_RBF</text>
<text x="244.3" y="154.9">GND</text>
<text x="160" y="166.3">GNDREF</text>
<text x="169.4" y="166.3">GND</text>
<text x="43.7" y="172.6">GND</text>
<text x="86.9" y="172.6">GND</text>
<text x="87.5" y="174.5">+3V3</text>
</g>
<g font-size="1.8" fill="#848400">
<text x="23.6" y="40.2">VBUS_IN</text>
<text x="22.7" y="42.8">USB_GND</text>
<text x="263.1" y="46.6">RX_FROM_PI</text>
<text x="263.1" y="51.7">RPI_ENAB</text>
<text x="263.1" y="49.1">TX_TO_PI</text>
<text x="263.1" y="54.2">RPI_RST</text>
<text x="263.1" y="56.7">RPI_TEMP</text>
<text x="263.1" y="59.3">3V3_INTERFACE_TEMP</text>
<text x="15.9" y="65.6">VCHRG_BAT_A(2)</text>
<text x="263.1" y="64.4">GND_RPI(2)</text>
<text x="263.1" y="61.8">VBATT_RPI</text>
<text x="14.7" y="68.2">GNDREF_BAT_A(2)</text>
<text x="18.1" y="70.7">BAT_HEATER_A</text>
<text x="16.1" y="73.3">SENSE_THERM_A</text>
<text x="21.5" y="75.8">3V3_BAT_A</text>
<text x="15.7" y="83.4">VCHRG_BAT_B(2)</text>
<text x="21.1" y="78.3">GND_BAT_A</text>
<text x="14.5" y="86">GNDREF_BAT_B(2)</text>
<text x="17.9" y="88.5">BAT_HEATER_B</text>
<text x="15.9" y="91">SENSE_THERM_B</text>
<text x="21.3" y="93.6">3V3_BAT_B</text>
<text x="263.1" y="94.8">ADCS_POR</text>
<text x="21" y="96.1">GND_BAT_B</text>
<text x="263.1" y="97.4">ADCS_EN_LP</text>
<text x="263.1" y="99.9">ADCS_EN</text>
<text x="263.1" y="102.5">ADCS_PGOOD</text>
<text x="263.1" y="107.5">RX_FROM_ADCS</text>
<text x="263.1" y="105">TX_TO_ADCS</text>
<text x="263.1" y="112.6">GND_ADCS(3)</text>
<text x="263.1" y="110.1">VBATT_ADCS(3)</text>
<text x="19" y="122.8">VSOLAR_X+(2)</text>
<text x="22.1" y="125.3">GND_X+(2)</text>
<text x="23.7" y="127.9">BURN_X+</text>
<text x="19" y="132.9">VSOLAR_X-(2)</text>
<text x="22.1" y="135.5">GND_X-(2)</text>
<text x="23.7" y="138">BURN_X-</text>
<text x="104.7" y="143.1">HIGH_SIDE_A1</text>
<text x="19" y="144.4">VSOLAR_Z+(2)</text>
<text x="22.1" y="146.9">GND_Z+(2)</text>
<text x="104.7" y="145.6">HIGH_SIDE_A2</text>
<text x="147" y="148.2">RBF_DETECT</text>
<text x="263.1" y="149.5">GND_433</text>
<text x="263.1" y="146.9">ANT_433</text>
<text x="19" y="150.7">VSOLAR_Z-(2)</text>
<text x="22.1" y="153.3">GND_Z-(2)</text>
<text x="104.5" y="154.5">HIGH_SIDE_B2</text>
<text x="104.5" y="152">HIGH_SIDE_B1</text>
<text x="144.6" y="155.8">VUSB_BAT_RBF</text>
<text x="147.5" y="153.3">VCHRG_RBF</text>
<text x="148.4" y="150.7">VBATT_RBF</text>
<text x="146.4" y="160.9">GNDREF_RBF</text>
<text x="149.9" y="158.3">GND_RBF</text>
<text x="19.1" y="164.7">VSOLAR_Y+(3)</text>
<text x="22.2" y="167.2">GND_Y+(3)</text>
<text x="49.7" y="167.2">VSOLAR_Y-_MPPT(2)</text>
<text x="49.7" y="164.7">VSOLAR_Y+_MPPT(2)</text>
<text x="71.8" y="164.7">VBATT_MPPT(2)</text>
<text x="73.3" y="167.2">GND_MPPT(5)</text>
<text x="105.4" y="163.4">LOW_SIDE_A1</text>
<text x="105.4" y="166">LOW_SIDE_A2</text>
<text x="14.1" y="169.8">DEPLOY_DETECT_Y+</text>
<text x="105.3" y="172.3">LOW_SIDE_B1</text>
<text x="14.1" y="179.9">DEPLOY_DETECT_Y-</text>
<text x="19.1" y="174.9">VSOLAR_Y-(3)</text>
<text x="22.2" y="177.4">GND_Y-(3)</text>
<text x="76.5" y="178.7">3V3_MPPT</text>
<text x="105.3" y="174.9">LOW_SIDE_B2</text>
<text x="76.5" y="183.7">SDA_MPPT</text>
<text x="76.5" y="181.2">SCL_MPPT</text>
<text x="71.3" y="188.8">MPPT_SHDN_Y+</text>
<text x="72.2" y="186.3">MPPT_STAT_Y+</text>
<text x="72.2" y="191.4">MPPT_STAT_Y-</text>
<text x="71.3" y="193.9">MPPT_SHDN_Y-</text>
</g>
<g font-size="1.8" fill="#008400">
<text x="133.9" y="49.3">2 VUSB_BAT</text>
<text x="43.2" y="121.6">VSOLAR_FIXED 1</text>
</g>
<text font-size="1.8" fill="#840084" x="253.3" y="144.4">50ohm</text>
</svg>
